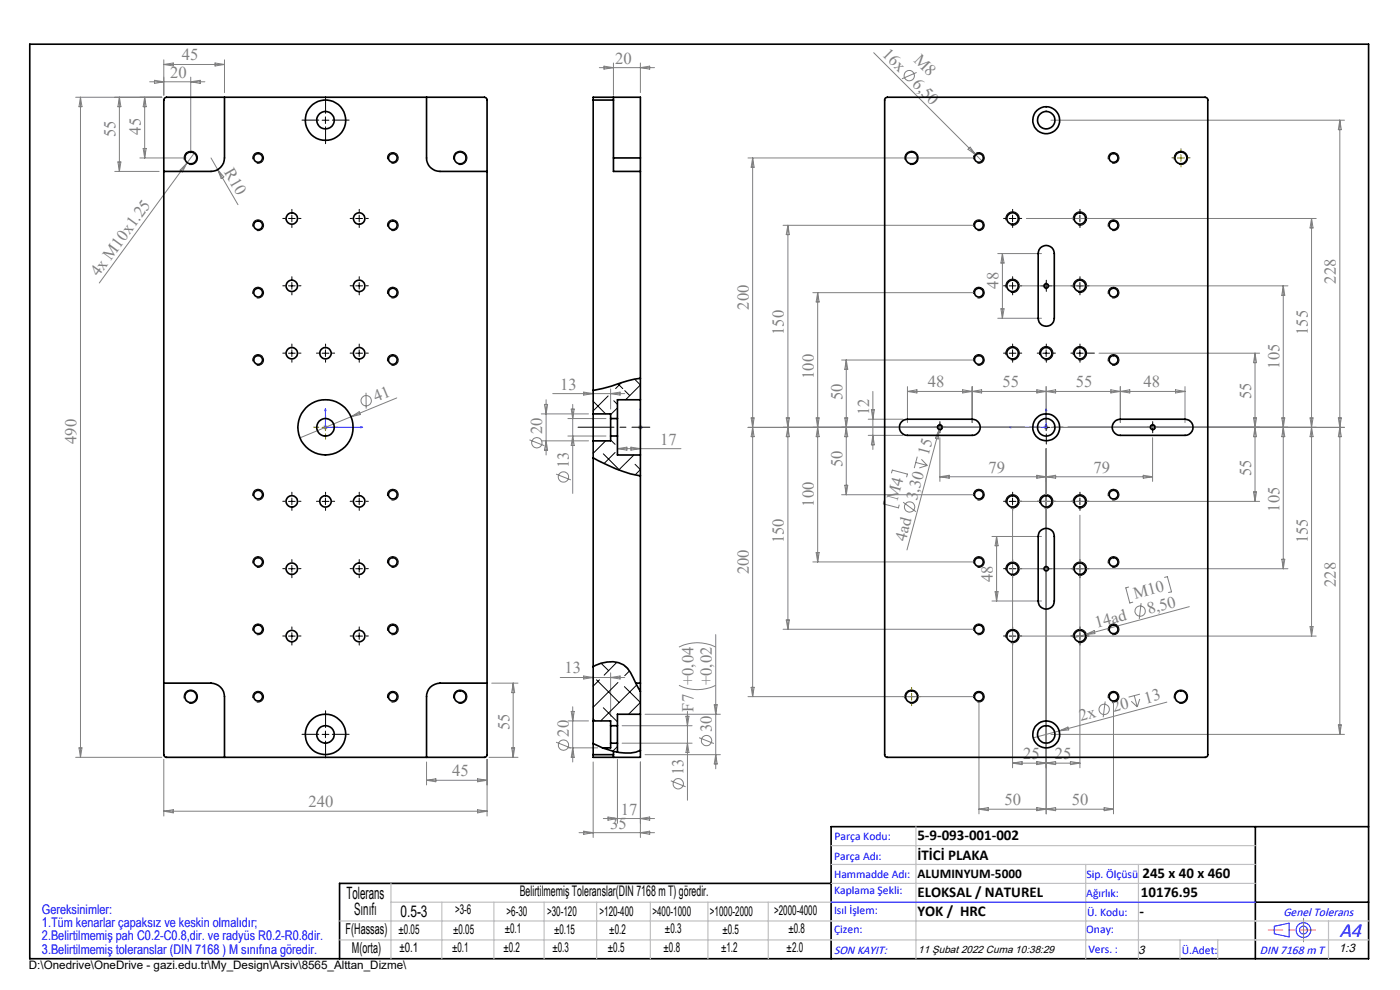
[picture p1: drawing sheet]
<svg xmlns="http://www.w3.org/2000/svg" width="297mm" height="210mm" viewBox="0 0 297 210" stroke-linecap="round" stroke-linejoin="round" font-family="sans-serif">
<g fill="none" stroke="#808080" stroke-width=".21">
<path d="M31.8 17.3h11.7M32.8 17l1.9 .3-1.9 .4zM34.7 12.7v7.5M34.7 13.7h12.9M34.7 13.7l2.1-.3v.6zM40.5 16.4v16.1M40.5 17.3l2-.3v.7zM45.6 13.4l2 .3-2 .3zM47.6 12.7v6.9M127.1 14.3h11.8M128.1 14l2 .3-2 .4zM130.1 13.4v6.8"/>
<path d="M135.9 13.4v6.2M135.9 14.3l1.9-.3v.7zM185.3 11.2l23 22.9M194.5 15.4l-3.2 1.3M16.1 20.6h18.2M17.1 20.6l.3 2h-.6zM17.1 20.6v140M24.3 36.4h9.5M25 34.4h.6l-.3 2zM25.3 20.6l.3 2h-.6zM25.3 20.6v15.8M29.7 33.5h9.8"/>
<path d="M30.4 31.5h.6l-.3 2zM30.7 20.6v12.9M30.7 20.6l.3 2h-.6zM39.6 34.6l-18.5 25.4M39.6 34.6l-.9 1.9-.5-.4zM41.3 32.3l-1.7 2.3M44.8 33.5l1.4 2.5M46.2 36l4.3 7.4M46.2 36l1.3 1.5-.6 .4zM158.7 33.5h48M159.7 33.5v114.3M159.7 33.5l.3 2h-.7z"/>
<path d="M205.8 31.2l1.2 1.6-1.6-1.1zM223 25.5h62.2M284.2 25.5v130.3M284.2 25.5l.4 2h-.7zM166.1 47.8h40.6M167.1 47.8v85.7M167.1 47.8l.4 2h-.7zM211.7 53.8h9.2M212.7 53.8v13.7M212.7 53.8l.3 2h-.7zM217.7 46.3h61.5M278.2 46.3v88.6"/>
<path d="M278.2 46.3l.4 2.1h-.7zM172.4 62.1h34.3M173.5 62.1v57.1M173.5 62.1l.3 2h-.7zM178.5 76.4h28.2M179.5 76.4v28.5M179.5 76.4l.3 1.9h-.6zM211.7 67.5h9.2M212.3 65.5h.7l-.3 2zM215.8 60.6h57.4M233.2 74.9h34M266.2 74.9v31.5"/>
<path d="M266.2 74.9l.4 2h-.7zM272.2 60.6v60M272.2 60.6l.4 2h-.7zM68.5 90.7h1M68.7 90.3l.7 .7M69 90.1v1M69.4 90.3l-.7 .7M74.5 88.4l-10.9 4.5M74.5 88.4l1.7-1.1 .2 .6zM77.6 83.3l.1 3.4M84.2 84.4l-9.7 4M112.3 93.3l3.2 1.2"/>
<path d="M114.8 87.8h10M114.8 93.5h10M115.5 85.8h.7l-.3 2zM115.9 84.8v11.7M115.9 93.5l.3 2h-.7zM117.3 83.5h15.2M120.5 92.5h8.1M120.5 88.8h8.1M121.2 86.8h.6l-.3 2zM121.5 85.8v18.9M121.5 92.5l.3 2h-.6zM123.8 83.2l2 .3-2 .3z"/>
<path d="M129.5 82.5v4.3M129.5 83.5l2.1-.3v.6zM131 95.2h13.5M131 95.2l2-.3v.6zM133.8 94.9l2.1 .3-2.1 .3zM135.3 90.7h1M135.5 90.3l.7 .7M135.9 90.1v1M136.2 90.3l-.7 .7M159.3 88.6h.7l-.3 2.1zM159.7 90.7l.3 1.9h-.7zM166.8 88.6h.7l-.4 2.1z"/>
<path d="M167.1 90.7l.4 1.9h-.7zM173.1 88.6h.7l-.3 2.1zM173.5 90.7l.3 1.9h-.7zM179.2 88.6h.6l-.3 2.1zM179.5 90.7l.3 1.9h-.6zM184.2 88.9h7.3M184.2 92.3h7.3M184.9 86.9h.6l-.3 2zM185.2 83v12.3M185.2 92.3l.3 2.1h-.6zM192.5 83h58.9M192.5 82v7.6"/>
<path d="M192.5 83l2-.3v.7zM194.3 98.1l2.4 .6M194.6 96.9l-.6 2.4M195.5 97.4l1.2 1.3M196.7 98.7l-1.7 .6M199.2 91.1l-6.8 25.6M199.2 91.1l-.2 2-.6-.2zM199.4 92.8v9.3M199.5 90.2l-.3 .9M204.2 82.7l2 .3-2 .4zM206.2 82v7.6M206.2 83l2-.3v.7z"/>
<path d="M220 82.7l1.9 .3-1.9 .4zM220.9 90.7h-62.2M221.4 90.7h1.1M221.6 90.3l.7 .7M221.9 82v7.6M221.9 90.1v1M221.9 95.2v77.4M221.9 83l2-.3v.7zM222.3 90.3l-.7 .7M223 90.7h62.2M235.7 82.7l2 .3-2 .4zM237.7 82v7.6"/>
<path d="M237.7 83l2-.3v.7zM244.5 92.8v9.3M249.4 82.7l2 .3-2 .4zM251.4 82v7.6M265.9 88.6h.7l-.4 2.1zM266.2 90.7l.4 1.9h-.7zM271.9 88.6h.7l-.4 2.1zM272.2 90.7l.4 1.9h-.7zM277.9 88.6h.7l-.4 2.1zM278.2 90.7l.4 1.9h-.7zM283.9 88.6h.7l-.4 2.1zM284.2 90.7l.4 1.9h-.7z"/>
<path d="M118 100.6l3.1 1.2M172.4 119.2h34.3M173.1 117.2h.7l-.3 2zM178.5 104.9h28.2M179.2 102.9h.6l-.3 2zM187.5 106.2l-.1 .7 3.2 .8 .1-.6M189.1 100.3l.2-.6 3.2 .9-.2 .6M191.6 106.5l2.7 2M199.4 101.1l2-.3v.7zM210.4 113.8h10.5M211.4 113.8v13.7M211.4 113.8l.3 2h-.6z"/>
<path d="M214.8 107.3v55.6M215.8 106.4h51.4M220 100.8v.7l3.9-.7v.7zM229.1 109.3v53.6M242.5 100.8l2 .3-2 .4zM244.5 101.1h-45.1M265.9 104.3h.7l-.4 2.1zM271.9 118.6h.7l-.4 2zM144 137.3a8.7 8.7 0 0 1 7.8 0M151.8 134.6v28.5M166.1 133.5h40.6M166.8 131.5h.7l-.4 2z"/>
<path d="M210.4 127.5h10.5M211.1 125.5h.6l-.3 2zM215.8 120.6h57.4M215.8 134.9h63.4M230.3 134.6l-2.4 .6M230.3 134.6l1.8-.8 .2 .6zM239.4 124.5l-.6 .2 .9 3.2 .6-.2M242.1 127.9l-.4 3.4M247.1 122.5l.5-.2 .9 3.2-.6 .2M252.3 128.7l-22 5.9M277.9 132.9h.7l-.4 2zM16.8 158.6h.6l-.3 2z"/>
<path d="M104.3 144.9h5.6M108.5 158.6h.7l-.3 2zM108.9 144.9v15.7M108.9 144.9l.3 2h-.7zM118 157.4l3.1 1.3M118.9 143.7h13.6M120.5 158.6h6.3M120.5 152.9h4.3M121.2 150.9h.6l-.3 2zM121.5 158.6l.3 2h-.6zM121.5 149.9v11.7M123.8 143.4l2 .3-2 .3z"/>
<path d="M129.5 142.7v9.2M129.5 143.7l2.1-.3v.6zM132 153.9h14.8M132 157.6h14.8M136.8 151.5h16M144 145.4a8.7 8.7 0 0 0 7.8 0M145.5 151.9h.7l-.4 2zM145.8 150.9v18.8M145.8 157.6l.4 2h-.7zM148.3 156.5l3.1 1.2M151.5 149.5h.7l-.4 2zM158.7 147.8h48"/>
<path d="M159.3 145.8h.7l-.3 2zM207.7 148.8v23.8M223 155.8h62.2M224.7 155l1.9-.8 .1 .6zM234.5 148.8l-.5 3.3M236.2 148.8v23.8M240 148.8l1.3 1.2M240.6 147.6l.7 2.4M241.8 148.3l-.5 1.7M241.8 147.2l-2.4 .7M247.5 148.9l-28.3 7.6M283.9 153.8h.7l-.4 2z"/>
<path d="M16.1 160.6h18.2M34.7 161.1v12M34.7 172.1l2.1-.3v.6zM34.7 172.1h68.6M90.5 161.6v4.9M90.5 165.5h12.8M90.5 165.5l2-.3v.6zM101.3 165.2l2 .3-2 .3zM101.3 171.8l2 .3-2 .3zM103.3 161.1v12M103.8 160.6h6.1M122.8 176.6h16.1"/>
<path d="M123.8 176.3l2 .3-2 .4zM125.8 161.6v16.1M128 173.6h10.9M129 173.3l2 .3-2 .4zM131 161.1v13.6M135.9 161.6v16.1M135.9 173.6l1.9-.3v.7zM135.9 176.6l1.9-.3v.7zM136.8 160.1h16M142.3 165.6l3.2 1.3M151.8 160.1l.4 2h-.7zM207.7 171.7l2-.4v.7z"/>
<path d="M214.8 161.9h14.3M214.8 161.9l2-.4v.7zM220 171.3l1.9 .4-1.9 .3zM220 161.5l1.9 .4-1.9 .3zM221.9 161.9l2-.4v.7zM221.9 171.7l2-.4v.7zM227.1 161.5l2 .4-2 .3zM234.2 171.3l2 .4-2 .3zM236.2 171.7h-28.5"/>
<circle cx="192.9" cy="16" r="1.1"/>
<circle cx="77.7" cy="85" r="1.1"/>
<circle cx="113.9" cy="93.9" r="1.1"/>
<circle cx="119.5" cy="101.2" r="1.1"/>
<circle cx="193" cy="107.6" r="1.1"/>
<circle cx="241.9" cy="129.6" r="1.09"/>
<circle cx="119.5" cy="158" r="1.1"/>
<circle cx="149.9" cy="157.1" r="1.1"/>
<circle cx="234.2" cy="150.5" r="1.1"/>
<circle cx="143.9" cy="166.3" r="1.09"/>
</g>
<g fill="none" stroke="#000" stroke-width=".21">
<path d="M39.1 33.9a1.43 1.43 0 0 1 1.3-1.8 1.43 1.43 0 0 1 1.5 1.5 1.43 1.43 0 0 1-1.8 1.3M53.7 33.8a1.15 1.15 0 0 1 1-1.5 1.15 1.15 0 0 1 1.2 1.3 1.15 1.15 0 0 1-1.4 1M68.3 25.5h1.5M69 24.8v1.4M82.2 33.8a1.15 1.15 0 0 1 1-1.5 1.15 1.15 0 0 1 1.3 1.3 1.15 1.15 0 0 1-1.5 1M96.2 33.9a1.43 1.43 0 0 1 1.3-1.8 1.43 1.43 0 0 1 1.6 1.5 1.43 1.43 0 0 1-1.8 1.3M192 33.9a1.43 1.43 0 0 1 1.2-1.8 1.43 1.43 0 0 1 1.6 1.5 1.43 1.43 0 0 1-1.8 1.3M206.6 33.8a1.15 1.15 0 0 1 1-1.5 1.15 1.15 0 0 1 1.2 1.3 1.15 1.15 0 0 1-1.4 1M235.1 33.8a1.15 1.15 0 0 1 1-1.5 1.15 1.15 0 0 1 1.3 1.3 1.15 1.15 0 0 1-1.5 1M249.1 33.9a1.43 1.43 0 0 1 1.3-1.8 1.43 1.43 0 0 1 1.5 1.5 1.43 1.43 0 0 1-1.7 1.3M53.7 48.1a1.15 1.15 0 0 1 1-1.5 1.15 1.15 0 0 1 1.2 1.3 1.15 1.15 0 0 1-1.4 1M61.2 46.3h1.4"/>
<path d="M61.9 45.6v1.5M61.9 59.9v1.4M75.5 46.3h1.4M76.2 45.6v1.5M76.2 59.9v1.4M82.2 48.1a1.15 1.15 0 0 1 1-1.5 1.15 1.15 0 0 1 1.3 1.3 1.15 1.15 0 0 1-1.5 1M206.6 48.1a1.15 1.15 0 0 1 1-1.5 1.15 1.15 0 0 1 1.2 1.3 1.15 1.15 0 0 1-1.4 1M213.4 46.7a1.43 1.43 0 0 1 1.3-1.8 1.43 1.43 0 0 1 1.5 1.6 1.43 1.43 0 0 1-1.8 1.2M214.1 46.3h1.4M214.8 45.6v1.5M214.8 59.9v1.4M221.9 59.9v1.4"/>
<path d="M227.7 46.7a1.43 1.43 0 0 1 1.3-1.8 1.43 1.43 0 0 1 1.5 1.6 1.43 1.43 0 0 1-1.8 1.2M228.4 46.3h1.4M229.1 45.6v1.5M229.1 59.9v1.4M235.1 48.1a1.15 1.15 0 0 1 1-1.5 1.15 1.15 0 0 1 1.3 1.3 1.15 1.15 0 0 1-1.5 1M53.7 76.7a1.15 1.15 0 0 1 1-1.5 1.15 1.15 0 0 1 1.2 1.3 1.15 1.15 0 0 1-1.4 1M53.7 62.4a1.15 1.15 0 0 1 1-1.5 1.15 1.15 0 0 1 1.2 1.3 1.15 1.15 0 0 1-1.4 1M61.2 74.9h1.4M61.2 60.6h1.4M61.9 74.2v1.4M68.3 74.9h1.5M69 74.2v1.4"/>
<path d="M75.5 74.9h1.4M75.5 60.6h1.4M76.2 74.2v1.4M82.2 76.7a1.15 1.15 0 0 1 1-1.5 1.15 1.15 0 0 1 1.3 1.3 1.15 1.15 0 0 1-1.5 1M82.2 62.4a1.15 1.15 0 0 1 1-1.5 1.15 1.15 0 0 1 1.3 1.3 1.15 1.15 0 0 1-1.5 1M206.6 76.7a1.15 1.15 0 0 1 1-1.5 1.15 1.15 0 0 1 1.2 1.3 1.15 1.15 0 0 1-1.4 1M206.6 62.4a1.15 1.15 0 0 1 1-1.5 1.15 1.15 0 0 1 1.2 1.3 1.15 1.15 0 0 1-1.4 1M213.4 75.3a1.44 1.44 0 0 1 1.3-1.8 1.44 1.44 0 0 1 1.5 1.5 1.44 1.44 0 0 1-1.8 1.3M213.4 61a1.43 1.43 0 0 1 1.3-1.8 1.43 1.43 0 0 1 1.5 1.6 1.43 1.43 0 0 1-1.8 1.2M214.1 74.9h1.4M214.1 60.6h1.4M214.8 74.2v1.4"/>
<path d="M220.6 75.3a1.44 1.44 0 0 1 1.2-1.8 1.44 1.44 0 0 1 1.6 1.5 1.44 1.44 0 0 1-1.8 1.3M221.2 74.9h1.5M221.2 60.6h1.5M221.9 74.2v1.4M227.7 75.3a1.44 1.44 0 0 1 1.3-1.8 1.44 1.44 0 0 1 1.5 1.5 1.44 1.44 0 0 1-1.8 1.3M227.7 61a1.43 1.43 0 0 1 1.3-1.8 1.43 1.43 0 0 1 1.5 1.6 1.43 1.43 0 0 1-1.8 1.2M228.4 74.9h1.4M228.4 60.6h1.4M229.1 74.2v1.4M235.1 76.7a1.15 1.15 0 0 1 1-1.5 1.15 1.15 0 0 1 1.3 1.3 1.15 1.15 0 0 1-1.5 1M235.1 62.4a1.15 1.15 0 0 1 1-1.5 1.15 1.15 0 0 1 1.3 1.3 1.15 1.15 0 0 1-1.5 1M198.6 90.7h1.5"/>
<path d="M198.8 90.8a.57 .57 0 0 1 .5-.7 .57 .57 0 0 1 .6 .6 .57 .57 0 0 1-.7 .5M199.4 89.9v1.5M221.2 90.7h1.5M221.9 89.9v1.5M243.8 90.7h1.5M244 90.8a.57 .57 0 0 1 .5-.7 .57 .57 0 0 1 .6 .6 .57 .57 0 0 1-.7 .5M244.5 89.9v1.5M53.7 105.2a1.15 1.15 0 0 1 1-1.4 1.15 1.15 0 0 1 1.2 1.2 1.15 1.15 0 0 1-1.4 1M53.7 119.5a1.15 1.15 0 0 1 1-1.4 1.15 1.15 0 0 1 1.2 1.2 1.15 1.15 0 0 1-1.4 1M61.2 106.4h1.4M61.9 105.6v1.5M61.9 119.9v1.4"/>
<path d="M68.3 106.4h1.5M69 105.6v1.5M75.5 106.4h1.4M76.2 105.6v1.5M76.2 119.9v1.4M82.2 105.2a1.15 1.15 0 0 1 1-1.4 1.15 1.15 0 0 1 1.3 1.2 1.15 1.15 0 0 1-1.5 1M82.2 119.5a1.15 1.15 0 0 1 1-1.4 1.15 1.15 0 0 1 1.3 1.2 1.15 1.15 0 0 1-1.5 1M206.6 105.2a1.15 1.15 0 0 1 1-1.4 1.15 1.15 0 0 1 1.2 1.2 1.15 1.15 0 0 1-1.4 1M206.6 119.5a1.15 1.15 0 0 1 1-1.4 1.15 1.15 0 0 1 1.2 1.2 1.15 1.15 0 0 1-1.4 1M213.4 106.7a1.44 1.44 0 0 1 1.3-1.8 1.44 1.44 0 0 1 1.5 1.6 1.44 1.44 0 0 1-1.8 1.2M214.1 106.4h1.4M214.8 105.6v1.5"/>
<path d="M214.8 119.9v1.4M220.6 106.7a1.44 1.44 0 0 1 1.2-1.8 1.44 1.44 0 0 1 1.6 1.5 1.44 1.44 0 0 1-1.8 1.3M221.2 106.4h1.5M221.9 105.6v1.5M221.9 119.9v1.4M227.7 106.7a1.44 1.44 0 0 1 1.3-1.8 1.44 1.44 0 0 1 1.5 1.6 1.44 1.44 0 0 1-1.8 1.2M228.4 106.4h1.4M229.1 105.6v1.5M229.1 119.9v1.4M235.1 105.2a1.15 1.15 0 0 1 1-1.4 1.15 1.15 0 0 1 1.3 1.2 1.15 1.15 0 0 1-1.5 1M235.1 119.5a1.15 1.15 0 0 1 1-1.4 1.15 1.15 0 0 1 1.3 1.2 1.15 1.15 0 0 1-1.5 1M53.7 133.8a1.15 1.15 0 0 1 1-1.4 1.15 1.15 0 0 1 1.2 1.2 1.15 1.15 0 0 1-1.4 1"/>
<path d="M61.2 120.6h1.4M61.2 134.9h1.4M61.9 134.2v1.4M75.5 120.6h1.4M75.5 134.9h1.4M76.2 134.2v1.4M82.2 133.8a1.15 1.15 0 0 1 1-1.4 1.15 1.15 0 0 1 1.3 1.2 1.15 1.15 0 0 1-1.5 1M206.6 133.8a1.15 1.15 0 0 1 1-1.4 1.15 1.15 0 0 1 1.2 1.2 1.15 1.15 0 0 1-1.4 1M213.4 121a1.44 1.44 0 0 1 1.3-1.8 1.44 1.44 0 0 1 1.5 1.6 1.44 1.44 0 0 1-1.8 1.2M213.4 135.3a1.44 1.44 0 0 1 1.3-1.8 1.44 1.44 0 0 1 1.5 1.6 1.44 1.44 0 0 1-1.8 1.2M214.1 120.6h1.4M214.1 134.9h1.4"/>
<path d="M214.8 134.2v1.4M221.2 120.6h1.5M227.7 135.3a1.44 1.44 0 0 1 1.3-1.8 1.44 1.44 0 0 1 1.5 1.6 1.44 1.44 0 0 1-1.8 1.2M227.7 121a1.44 1.44 0 0 1 1.3-1.8 1.44 1.44 0 0 1 1.5 1.6 1.44 1.44 0 0 1-1.8 1.2M228.4 120.6h1.4M228.4 134.9h1.4M229.1 134.2v1.4M235.1 133.8a1.15 1.15 0 0 1 1-1.4 1.15 1.15 0 0 1 1.3 1.2 1.15 1.15 0 0 1-1.5 1M39.1 148.2a1.42 1.42 0 0 1 1.2-1.9 1.42 1.42 0 0 1 1.6 1.6 1.42 1.42 0 0 1-1.8 1.2M53.7 148.1a1.15 1.15 0 0 1 1-1.5 1.15 1.15 0 0 1 1.2 1.3 1.15 1.15 0 0 1-1.4 1M68.3 155.8h1.5M69 155.1v1.4"/>
<path d="M82.2 148.1a1.15 1.15 0 0 1 1-1.5 1.15 1.15 0 0 1 1.3 1.3 1.15 1.15 0 0 1-1.5 1M96.2 148.2a1.42 1.42 0 0 1 1.3-1.9 1.42 1.42 0 0 1 1.5 1.6 1.42 1.42 0 0 1-1.7 1.2M192 148.2a1.42 1.42 0 0 1 1.2-1.9 1.42 1.42 0 0 1 1.6 1.6 1.42 1.42 0 0 1-1.8 1.2M206.6 148.1a1.15 1.15 0 0 1 1-1.5 1.15 1.15 0 0 1 1.2 1.3 1.15 1.15 0 0 1-1.4 1M235.1 148.1a1.15 1.15 0 0 1 1-1.5 1.15 1.15 0 0 1 1.3 1.3 1.15 1.15 0 0 1-1.5 1M249.1 148.2a1.42 1.42 0 0 1 1.3-1.9 1.42 1.42 0 0 1 1.5 1.6 1.42 1.42 0 0 1-1.7 1.2"/>
</g>
<g fill="none" stroke="#00f" stroke-width=".21">
<path d="M69 86.7l.1 .4h-.2zM69 86.7v4h7.9M76.6 90.5l.3 .2h-.3zM135.9 86.7v.4v-.4M135.9 90.5v.2zM135.9 90.7h.1M135.9 86.7v4M214 90.7l.5-.2v.2zM221.9 86.7l.1 .4h-.1zM221.9 86.7v4h-7.9M176.3 191.4h90M270.3 196.5l3.2-.7v2.9l-3.2-.6z"/>
<circle cx="276.5" cy="197.3" r="1.57"/>
<circle cx="276.5" cy="197.3" r=".83"/>
</g>
<g fill="none" stroke="#000" stroke-width=".21" stroke-dasharray="15.2 1.3 1.3 1.3">
<path d="M67.6 25.5h-3.5M69.1 24.1v-3.6M69.1 26.9v3.6M70.5 25.5h3.6M60.5 46.3h-.5M61.9 59.2v-.5M61.9 44.9v-.5M61.9 47.8v.5M63.4 46.3h.5M74.8 46.3h-.5M76.2 59.2v-.5M76.2 44.9v-.5"/>
<path d="M76.2 47.8v.5M77.6 46.3h.5M213.4 46.3h-.5M214.8 59.2v-.5M214.8 44.9v-.5M214.8 47.8v.5M216.3 46.3h.5M222 59.9v-.5M227.7 46.3h-.5M229.1 59.2v-.5M229.1 44.9v-.5M229.1 47.8v.5"/>
<path d="M230.5 46.3h.5M60.5 74.9h-.5M60.5 60.6h-.5M61.9 73.5v-.5M61.9 76.3v.5M61.9 62.1v.5M63.4 74.9h.5M63.4 60.6h.5M67.6 74.9h-.5M69.1 73.5v-.5M69.1 76.3v.5M70.5 74.9h.5"/>
<path d="M74.8 74.9h-.5M74.8 60.6h-.5M76.2 73.5v-.5M76.2 76.3v.5M76.2 62.1v.5M77.6 74.9h.5M77.6 60.6h.5M213.4 74.9h-.5M213.4 60.6h-.5M214.8 73.5v-.5M214.8 76.3v.5M214.8 62.1v.5"/>
<path d="M216.3 74.9h.5M216.3 60.6h.5M220.5 74.9h-.5M221.3 60.6h-.5M222 73.5v-.5M222 76.3v.5M222 61.3v.5M222.7 60.6h.5M223.4 74.9h.5M227.7 74.9h-.5M227.7 60.6h-.5M229.1 73.5v-.5"/>
<path d="M229.1 76.3v.5M229.1 62.1v.5M230.5 74.9h1.7M230.5 60.6h.5M198.7 90.6h-.5M199.4 89.9v-.5M199.4 91.3v.5M200.1 90.6h.5M220.5 90.6h-2.1M222 89.2v-2.1M222 92.1v2.1M223.4 90.6h2.1"/>
<path d="M243.8 90.6h-.4M244.5 89.9v-.5M244.5 91.3v.5M245.3 90.6h.4M60.5 106.3h-.5M61.9 104.9v-.5M61.9 107.8v.5M61.9 119.2v-.5M63.4 106.3h.5M67.6 106.3h-.5M69.1 104.9v-.5M69.1 107.8v.5"/>
<path d="M70.5 106.3h.5M74.8 106.3h-.5M76.2 104.9v-.5M76.2 107.8v.5M76.2 119.2v-.5M77.6 106.3h.5M213.4 106.3h-.5M214.8 104.9v-.5M214.8 107.8v.5M214.8 119.2v-.5M216.3 106.3h.5M220.5 106.3h-.5"/>
<path d="M222 104.9v-.5M222 107.8v.5M222 119.9v-.5M223.4 106.3h.5M227.7 106.3h-.5M229.1 104.9v-.5M229.1 107.8v.5M229.1 119.2v-.5M230.5 106.3h.5M60.5 120.6h-.5M60.5 134.9h-.5M61.9 122.1v.5"/>
<path d="M61.9 133.5v-.5M61.9 136.3v.5M63.4 120.6h.5M63.4 134.9h.5M74.8 120.6h-.5M74.8 134.9h-.5M76.2 122.1v.5M76.2 133.5v-.5M76.2 136.3v.5M77.6 120.6h.5M77.6 134.9h.5M213.4 120.6h-.5"/>
<path d="M213.4 134.9h-.5M214.8 122.1v.5M214.8 133.5v-.5M214.8 136.3v.5M216.3 120.6h.5M216.3 134.9h.5M221.3 120.6h-.5M222 121.3v.5M222.7 120.6h.5M227.7 120.6h-.5M227.7 134.9h-.5M229.1 122.1v.5"/>
<path d="M229.1 133.5v-.5M229.1 136.3v.5M230.5 120.6h.5M230.5 134.9h.5M67.6 155.8h-3.5M69.1 154.3v-3.5M69.1 157.2v3.6M70.5 155.8h3.6"/>
</g>
<path d="M249.1 33.5h-.5M250.5 32.1v-.5M250.5 34.9v.5M252 33.5h.5M67.6 90.6h-1.1M69.1 89.2v-1.1M69.1 92.1v1.1M70.5 90.6h1.1M192 147.8h-.5M193.4 146.3v-.5M193.4 149.2v.5M194.8 147.8h.5" fill="none" stroke="#808000" stroke-width=".21" stroke-dasharray="15.2 1.3 1.3 1.3"/>
<path d="M249.8 33.5h1.4M250.5 32.8v1.4M68.3 90.7h1.5M69 89.9v1.5M192.7 147.8h1.4M193.4 147.1v1.4" fill="none" stroke="#808000" stroke-width=".21"/>
<path d="M122.6 90.6h15.3" fill="none" stroke="#000" stroke-width=".21" stroke-dasharray="15.2 1.3 1.3 1.3" stroke-dashoffset="7.6"/>
<path d="M6.3 9.4h284v194h-284zM266.3 175.4v28M290.3 175.4h-114v28M176.3 187.4h-104.3v16M266.3 191.4h24" fill="none" stroke="#000" stroke-width=".35"/>
<path d="M279 197.3h-9.9" fill="none" stroke="#f00" stroke-width=".21" stroke-dasharray="15.2 1.3 1.3 1.3" stroke-dashoffset="12.2"/>
<path d="M276.5 197.3v2.5M276.5 197.3v-2.5" fill="none" stroke="#808080" stroke-width=".21" stroke-dasharray="15.2 1.3 1.3 1.3"/>
<g fill="none" stroke="#c0c0c0" stroke-width=".25">
<path d="M176.3 179.4h90M194.3 175.4v28M72 199.4h218.3M72 195.4h218.3M82.9 187.4v16M82.9 191.4h183.4M93.7 191.4v12M104.8 191.4v12M115.4 191.4v12M126.6 191.4v12M138 191.4v12M150.2 191.4v12"/>
<path d="M163 191.4v12M176.3 183.4h90M176.3 187.4h90M230.3 183.4v20M241.5 183.4v20M250.3 199.4v4M258.3 199.4v4M281.8 195.4v8"/>
</g>
<g fill="#00f">
<path d="M135.9 86.7v.4zM135.9 90.5v.2z"/>
<path d="M69 86.7l-.1 .4h.2zM76.6 90.5v.2h.3z"/>
<path d="M221.9 86.7l.1 .4h-.1zM214 90.7l.5-.2v.2z"/>
</g>
<g fill="none" stroke="#000" stroke-width=".21">
<path d="M125.8 85.1l2.7 2.7M128 96.3l3.5 3.5M128.5 93.5l-2.7 2.7M129 84l-3.2 3.2M129.5 93.3l1 1M130.2 85l.8 .8M130.5 96l-2.3 2.3M131 86.5l-1.5 1.4M131.1 81.4l1 1M131.8 81.2l-1.2 1.2M132.5 82.9l1.1 1M134.5 96.5l-3.2 3.2"/>
<path d="M134.7 80.5l1.2 1.2-3.2 3.1M134.7 98.5l1.2 1.1-1.2 1.1M125.8 152.5l.5 .4M126.5 144.2l4.8 4.8M127.2 144.2l-1.4 1.3M127.5 140.7l1.6 1.6M128 150.1l3 3M130.9 140.5l-2.7 2.7M131 158.4l-1 .9M131 153.9h-.1M131.1 144.8l-5.3 5.2M132.5 145.7l3.4 3.3-2.5 2.5"/>
<path d="M132.5 141.2l.7 .7M133.5 142.3l-1 1M135.1 145.3l-7.7 7.6"/>
</g>
<g fill="none" stroke="#000" stroke-width=".35">
<path d="M34.9 20.8l.4-.2h67.5a.6 .6 0 0 1 .5 .6v139.1l-.4 .3h-67.6a.6 .6 0 0 1-.6-.5v-138.9zM47.6 20.6v12.9a2.89 2.89 0 0 1-2.8 2.9h-10.1M90.5 20.6v12.9a2.83 2.83 0 0 0 2.8 2.9h10M125.8 21.2v-.6h10.1v12.9M125.8 21.2v66.6M125.8 21.2h4.3M130.1 20.6v.6M130.1 21.2v15.2h5.8M130.1 33.5h5.8M135.9 33.5v2.9M135.9 36.4v48.4M187.8 20.8l.4-.2h67.5a.55 .55 0 0 1 .5 .6v138.9a.54 .54 0 0 1-.5 .5h-67.5a.54 .54 0 0 1-.5-.5v-139z"/>
<path d="M220.7 52.6a1.73 1.73 0 0 1 1.9-.4 1.73 1.73 0 0 1 1.1 1.6v13.7a1.71 1.71 0 0 1-1.7 1.7 1.71 1.71 0 0 1-1.8-1.7v-13.7l.3-.9zM125.8 97.1a30.2 30.2 0 0 0 10.1 3.8M125.8 87.8v5.7M125.8 93.5v59.4M125.8 87.8h3.7v1M129.5 88.8v3.7M129.5 92.5v1h-3.7M129.5 88.8h1.5M129.5 92.5h1.5M131 88.8v3.7M131 92.5v4h4.9M135.9 80.2l-2.6 .5-3.6 1.2-3.9 .9"/>
<path d="M135.9 84.8v11.7M135.9 96.5v48.4M135.9 84.8h-4.9v4M191.3 89.4l.4-.3 .8-.2h13.7a1.71 1.71 0 0 1 1.8 1.7 1.71 1.71 0 0 1-1.8 1.7h-13.7a1.71 1.71 0 0 1-1.6-1 1.71 1.71 0 0 1 .4-1.9zM236.5 89.4l.3-.3 .9-.2h13.7a1.71 1.71 0 0 1 1.7 1.7 1.71 1.71 0 0 1-1.7 1.7h-13.7a1.71 1.71 0 0 1-1.6-1 1.71 1.71 0 0 1 .4-1.9zM220.7 112.6a1.73 1.73 0 0 1 1.9-.4 1.73 1.73 0 0 1 1.1 1.6v13.7a1.71 1.71 0 0 1-1.7 1.7 1.71 1.71 0 0 1-1.8-1.7v-13.7l.3-.9zM34.7 144.9h10.1a2.89 2.89 0 0 1 2.8 2.9v12.8M103.3 144.9h-10a2.83 2.83 0 0 0-2.8 2.9v12.8M125.8 157.7l2.1 1 2.2 .7M125.8 141.4a6.8 6.8 0 0 1 6.5-.4 8.7 8.7 0 0 1 2.6 3.9M125.8 152.9v4.8M125.8 157.7v2.4"/>
<path d="M125.8 152.9h3.7v1M129.5 153.9v3.7M129.5 157.6v1h-1.7M129.5 153.9h1.5M129.5 157.6h1.5M130.1 159.4a9.3 9.3 0 0 0 5.8-.2v1.4h-10.1v-.5M130.1 159.4v.7M131 153.9v3.7M131 157.6v2M134.9 144.9l1 1.7M134.9 144.9h1M135.9 144.9v1.7"/>
<path d="M135.9 151.5v7.7M135.9 146.6v4.9M135.9 151.5h-4.9v2.4M125.8 160.1h4.3M130.1 160.1v.5"/>
<circle cx="40.5" cy="33.5" r="1.26"/>
<circle cx="54.7" cy="33.5" r=".93"/>
<circle cx="69" cy="25.5" r="4.3"/>
<circle cx="69.1" cy="25.5" r="1.86"/>
<circle cx="83.3" cy="33.5" r=".93"/>
<circle cx="97.6" cy="33.5" r="1.25"/>
<circle cx="193.4" cy="33.5" r="1.26"/>
<circle cx="207.7" cy="33.5" r=".94"/>
<circle cx="222" cy="25.5" r="1.86"/>
<circle cx="222" cy="25.5" r="2.87"/>
<circle cx="236.2" cy="33.5" r=".94"/>
<circle cx="250.5" cy="33.5" r="1.26"/>
<circle cx="54.7" cy="47.8" r=".93"/>
<circle cx="61.9" cy="46.4" r="1.21"/>
<circle cx="76.2" cy="46.4" r="1.22"/>
<circle cx="83.3" cy="47.8" r=".93"/>
<circle cx="207.7" cy="47.8" r=".94"/>
<circle cx="214.8" cy="46.4" r="1.22"/>
<circle cx="229.1" cy="46.4" r="1.21"/>
<circle cx="236.2" cy="47.8" r=".94"/>
<circle cx="54.7" cy="62.1" r=".93"/>
<circle cx="54.8" cy="76.3" r=".92"/>
<circle cx="61.9" cy="60.6" r="1.21"/>
<circle cx="61.9" cy="74.9" r="1.21"/>
<circle cx="69" cy="74.9" r="1.21"/>
<circle cx="76.2" cy="74.9" r="1.22"/>
<circle cx="76.2" cy="60.6" r="1.22"/>
<circle cx="83.3" cy="62.1" r=".93"/>
<circle cx="83.3" cy="76.3" r=".92"/>
<circle cx="207.7" cy="76.3" r=".93"/>
<circle cx="207.7" cy="62.1" r=".94"/>
<circle cx="214.8" cy="74.9" r="1.22"/>
<circle cx="214.8" cy="60.6" r="1.22"/>
<circle cx="222" cy="74.9" r="1.2"/>
<circle cx="222" cy="60.6" r=".47"/>
<circle cx="229.1" cy="74.9" r="1.21"/>
<circle cx="229.1" cy="60.6" r="1.21"/>
<circle cx="236.2" cy="76.3" r=".93"/>
<circle cx="236.2" cy="62.1" r=".94"/>
<circle cx="69" cy="90.7" r="5.9"/>
<circle cx="69.1" cy="90.6" r="1.86"/>
<circle cx="199.4" cy="90.6" r=".48"/>
<circle cx="222" cy="90.6" r="1.86"/>
<circle cx="222" cy="90.7" r="2.86"/>
<circle cx="244.5" cy="90.6" r=".48"/>
<circle cx="54.8" cy="104.9" r=".92"/>
<circle cx="54.8" cy="119.2" r=".92"/>
<circle cx="61.9" cy="106.3" r="1.21"/>
<circle cx="69" cy="106.4" r="1.21"/>
<circle cx="76.2" cy="106.4" r="1.21"/>
<circle cx="83.3" cy="119.2" r=".92"/>
<circle cx="83.3" cy="104.9" r=".92"/>
<circle cx="207.7" cy="104.9" r=".93"/>
<circle cx="207.7" cy="119.2" r=".93"/>
<circle cx="214.8" cy="106.4" r="1.21"/>
<circle cx="222" cy="106.4" r="1.2"/>
<circle cx="229.1" cy="106.3" r="1.21"/>
<circle cx="236.2" cy="104.9" r=".93"/>
<circle cx="236.2" cy="119.2" r=".93"/>
<circle cx="54.8" cy="133.5" r=".92"/>
<circle cx="61.9" cy="134.9" r="1.21"/>
<circle cx="61.9" cy="120.6" r="1.21"/>
<circle cx="76.2" cy="134.9" r="1.22"/>
<circle cx="76.2" cy="120.7" r="1.21"/>
<circle cx="83.3" cy="133.5" r=".92"/>
<circle cx="207.7" cy="133.5" r=".93"/>
<circle cx="214.8" cy="120.7" r="1.21"/>
<circle cx="214.8" cy="134.9" r="1.22"/>
<circle cx="221.9" cy="120.6" r=".46"/>
<circle cx="229.1" cy="120.6" r="1.21"/>
<circle cx="229.1" cy="134.9" r="1.21"/>
<circle cx="236.2" cy="133.5" r=".93"/>
<circle cx="40.5" cy="147.8" r="1.25"/>
<circle cx="54.8" cy="147.8" r=".92"/>
<circle cx="69" cy="155.8" r="4.3"/>
<circle cx="69.1" cy="155.8" r="1.86"/>
<circle cx="83.3" cy="147.8" r=".92"/>
<circle cx="97.6" cy="147.8" r="1.25"/>
<circle cx="193.4" cy="147.8" r="1.25"/>
<circle cx="207.7" cy="147.8" r=".93"/>
<circle cx="222" cy="155.8" r="2.87"/>
<circle cx="222" cy="155.8" r="1.84"/>
<circle cx="236.2" cy="147.8" r=".93"/>
<circle cx="250.5" cy="147.8" r="1.25"/>
</g>
<text font-size="4.4" fill="#00f" x="284.2" y="198.7">A4</text>
<g font-size="3.6">
<text x="73.5" y="190.7">Tolerans</text>
<text x="75.1" y="194.1">Sınıfı</text>
</g>
<g font-size="3.5" fill="#808080">
<text x="187" y="11.7" transform="rotate(45 187 11.7)">16x</text>
<text x="36.1" y="16.5">20</text>
<text x="38.6" y="12.8">45</text>
<text x="130.5" y="13.5">20</text>
<text x="193.7" y="12.9" transform="rotate(45 193.7 12.9)">M8</text>
<text x="193.4" y="18.1" transform="rotate(45 193.4 18.1)">6,50</text>
<text x="24.5" y="29.1" transform="rotate(-90 24.5 29.1)">55</text>
<text x="29.9" y="28.5" transform="rotate(-90 29.9 28.5)">45</text>
<text x="47.5" y="36.6" transform="rotate(60 47.5 36.6)">R10</text>
<text x="20.9" y="58.8" transform="rotate(-54 20.9 58.8)">4x M10x1.25</text>
<text x="158.8" y="65.7" transform="rotate(-90 158.8 65.7)">200</text>
<text x="211.9" y="61.3" transform="rotate(-90 211.9 61.3)">48</text>
<text x="283.4" y="60.1" transform="rotate(-90 283.4 60.1)">228</text>
<text x="166.3" y="71" transform="rotate(-90 166.3 71)">150</text>
<text x="277.4" y="71" transform="rotate(-90 277.4 71)">155</text>
<text x="118.9" y="82.6">13</text>
<text x="172.6" y="80.4" transform="rotate(-90 172.6 80.4)">100</text>
<text x="196.9" y="82.2">48</text>
<text x="212.6" y="82.2">55</text>
<text x="228.2" y="82.2">55</text>
<text x="242.6" y="82.2">48</text>
<text x="271.4" y="78.2" transform="rotate(-90 271.4 78.2)">105</text>
<text x="79.8" y="85.3" transform="rotate(-22 79.8 85.3)">41</text>
<text x="178.7" y="84.8" transform="rotate(-90 178.7 84.8)">50</text>
<text x="184.4" y="88.1" transform="rotate(-90 184.4 88.1)">12</text>
<text x="265.4" y="84.7" transform="rotate(-90 265.4 84.7)">55</text>
<text x="16.2" y="94.2" transform="rotate(-90 16.2 94.2)">490</text>
<text x="115" y="92.1" transform="rotate(-90 115 92.1)">20</text>
<text x="140.1" y="94.3">17</text>
<text x="120.7" y="99.4" transform="rotate(-90 120.7 99.4)">13</text>
<text x="178.7" y="99.1" transform="rotate(-90 178.7 99.1)">50</text>
<text x="197" y="96.8" transform="rotate(-75 197 96.8)">15</text>
<text x="209.7" y="100.3">79</text>
<text x="232" y="100.3">79</text>
<text x="265.4" y="101" transform="rotate(-90 265.4 101)">55</text>
<text x="172.6" y="107.5" transform="rotate(-90 172.6 107.5)">100</text>
<text x="190.4" y="106.4" transform="rotate(-75 190.4 106.4)">M4</text>
<text x="194.5" y="106.3" transform="rotate(-75 194.5 106.3)">3,30</text>
<text x="271.4" y="108.5" transform="rotate(-90 271.4 108.5)">105</text>
<text x="166.3" y="115.2" transform="rotate(-90 166.3 115.2)">150</text>
<text x="192.2" y="114.9" transform="rotate(-75 192.2 114.9)">4ad</text>
<text x="277.4" y="115.2" transform="rotate(-90 277.4 115.2)">155</text>
<text x="158.8" y="121.8" transform="rotate(-90 158.8 121.8)">200</text>
<text x="210.6" y="123.5" transform="rotate(-90 210.6 123.5)">48</text>
<text x="283.4" y="124.5" transform="rotate(-90 283.4 124.5)">228</text>
<text x="240.8" y="127" transform="rotate(-15 240.8 127)">M10</text>
<text x="243.7" y="130.3" transform="rotate(-15 243.7 130.3)">8,50</text>
<text x="232.6" y="133.3" transform="rotate(-15 232.6 133.3)">14ad</text>
<text x="119.7" y="142.9">13</text>
<text x="151" y="145.3" transform="rotate(-90 151 145.3)">+0,02</text>
<text x="243.1" y="149.2" transform="rotate(-15 243.1 149.2)">13</text>
<text x="108.1" y="154.9" transform="rotate(-90 108.1 154.9)">55</text>
<text x="147.1" y="150.9" transform="rotate(-90 147.1 150.9)">F7 +0,04</text>
<text x="151" y="155.3" transform="rotate(-90 151 155.3)">30</text>
<text x="229.3" y="152.9" transform="rotate(-15 229.3 152.9)">2x</text>
<text x="236.3" y="151.1" transform="rotate(-15 236.3 151.1)">20</text>
<text x="120.7" y="156.2" transform="rotate(-90 120.7 156.2)">20</text>
<text x="217" y="161">25</text>
<text x="223.8" y="161">25</text>
<text x="96" y="164.7">45</text>
<text x="145" y="164.4" transform="rotate(-90 145 164.4)">13</text>
<text x="65.4" y="171.2">240</text>
<text x="131.7" y="172.8">17</text>
<text x="213.1" y="170.8">50</text>
<text x="227.4" y="170.8">50</text>
<text x="129.5" y="175.8">35</text>
</g>
<text font-size="3.4" x="85" y="194.4">0.5-3</text>
<g font-size="3.2">
<text x="194.6" y="178.2">5-9-093-001-002</text>
<text x="194.6" y="182.4">İTİCİ PLAKA</text>
<text x="194.6" y="190.2">ELOKSAL / NATUREL</text>
<text x="242" y="190.2">10176.95</text>
<text x="242.4" y="186.2">245 x 40 x 460</text>
<text x="194.6" y="194.3">YOK / HRC</text>
<text x="241.7" y="194.3">-</text>
<text x="73.3" y="198.1">F(Hassas)</text>
<text x="74.7" y="202.2">M(orta)</text>
</g>
<text font-size="3.1" x="110.3" y="190.1">Belirtilmemiş Toleranslar(DIN 7168 m T) göredir.</text>
<g font-size="2.8">
<text x="194.6" y="186.2">ALUMINYUM-5000</text>
<text x="96.5" y="193.9">&gt;3-6</text>
<text x="107.1" y="198">±0.1</text>
<text x="107.5" y="194.2">&gt;6-30</text>
<text x="116.1" y="194.2">&gt;30-120</text>
<text x="127.2" y="194.2">&gt;120-400</text>
<text x="138.4" y="194.2">&gt;400-1000</text>
<text x="150.6" y="194.2">&gt;1000-2000</text>
<text x="164.2" y="194.2">&gt;2000-4000</text>
<text x="167.2" y="198">±0.8</text>
<text x="84.6" y="198.2">±0.05</text>
<text x="84.7" y="201.9">±0.1</text>
<text x="95.9" y="201.9">±0.1</text>
<text x="96.1" y="198.1">±0.05</text>
<text x="106.8" y="201.9">±0.2</text>
<text x="117.2" y="202">±0.3</text>
<text x="117.5" y="198.1">±0.15</text>
<text x="129" y="201.9">±0.5</text>
<text x="129.3" y="198">±0.2</text>
<text x="140.8" y="201.9">±0.8</text>
<text x="141.1" y="198">±0.3</text>
<text x="153" y="201.9">±1.2</text>
<text x="153.3" y="198">±0.5</text>
<text x="166.9" y="201.8">±2.0</text>
</g>
<g font-size="2.8" fill="#0000e8">
<text x="8.9" y="193.8">Gereksinimler:</text>
<text x="8.9" y="196.6">1.Tüm kenarlar çapaksız ve keskin olmalıdır;</text>
<text x="8.9" y="199.5">2.Belirtilmemiş pah C0.2-C0.8,dir. ve radyüs R0.2-R0.8dir.</text>
<text x="8.9" y="202.3">3.Belirtilmemiş toleranslar (DIN 7168 ) M sınıfına göredir.</text>
</g>
<g font-size="2.6" fill="#00f">
<text x="272.3" y="194.3">Genel Tolerans</text>
<text x="176.9" y="202.3">SON KAYIT:</text>
<text x="267.3" y="202.3">DIN 7168 m T</text>
</g>
<g font-size="2.6">
<text x="241.4" y="202.3">3</text>
<text x="284" y="202">1:3</text>
</g>
<g font-size="2.5" fill="#00f">
<text x="177" y="178.2">Parça Kodu:</text>
<text x="177" y="182.4">Parça Adı:</text>
<text x="176.9" y="186.2">Hammadde Adı:</text>
<text x="177" y="189.7">Kaplama Şekli:</text>
<text x="230.5" y="190.2">Ağırlık:</text>
<text x="230.5" y="186.2">Sip. Ölçüsü</text>
<text x="176.9" y="193.9">Isıl İşlem:</text>
<text x="177" y="197.8">Çizen:</text>
<text x="230.4" y="197.8">Onay:</text>
<text x="230.6" y="194.3">Ü. Kodu:</text>
<text x="230.9" y="202.1">Vers. :</text>
<text x="250.7" y="202.3">Ü.Adet:</text>
</g>
<text font-size="2.5" x="6.1" y="205.5">D:\Onedrive\OneDrive - gazi.edu.tr\My_Design\Arsiv\8565_Alttan_Dizme\</text>
<text font-size="2.2" x="194.8" y="202.1">11 Şubat 2022 Cuma 10:38:29</text>
</svg>
